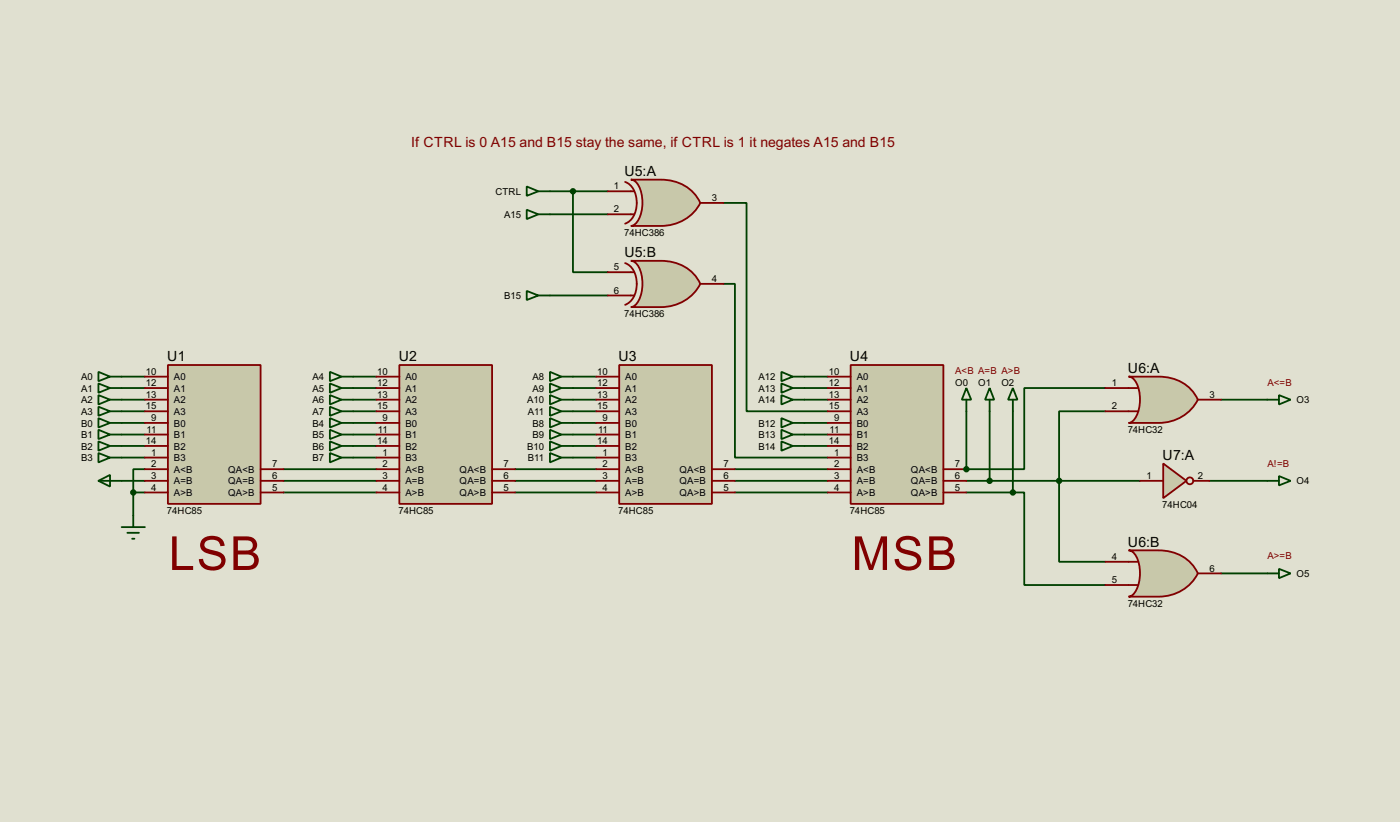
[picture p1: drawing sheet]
<svg xmlns="http://www.w3.org/2000/svg" width="307mm" height="180mm" viewBox="0 0 307 180" stroke-linecap="round" stroke-linejoin="round" font-family="sans-serif">
<path d="M0 0h307.3v180.3h-307.3z" fill="#e0e0d0"/>
<g fill="none" stroke="#004000" stroke-width=".4">
<path d="M120.7 42h12.7M120.7 47h12.7M125.8 42v17.7h7.6M158.8 44.5h5.1v45.7h17.8M120.7 64.8h12.7M158.8 62.3h2.5v38.1h20.4M26.7 82.6h5.1M26.7 85.1h5.1M26.7 87.7h5.1M26.7 90.2h5.1M26.7 92.8h5.1M26.7 95.3h5.1"/>
<path d="M26.7 97.8h5.1M77.5 82.6h5.1M77.5 85.1h5.1M77.5 87.7h5.1M77.5 90.2h5.1M77.5 92.8h5.1M77.5 95.3h5.1M77.5 97.8h5.1M125.8 82.6h5.1M125.8 85.1h5.1M125.8 87.7h5.1M125.8 90.2h5.1"/>
<path d="M125.8 92.8h5.1M125.8 95.3h5.1M125.8 97.8h5.1M176.6 82.6h5.1M176.6 85.1h5.1M176.6 87.7h5.1M176.6 92.8h5.1M176.6 95.3h5.1M176.6 97.8h5.1M242.6 90.2h-10.1v15.3M242.6 85.1h-17.8v17.8h-12.7M268 87.7h10.2"/>
<path d="M26.7 105.5h5.1M26.7 100.4h5.1M29.3 108h2.5M29.3 108v5.1M31.8 102.9h-2.5v5.1M62.3 102.9h20.3M62.3 105.5h20.3M62.3 108h20.3M77.5 100.4h5.1M113.1 102.9h17.8M113.1 105.5h17.8M113.1 108h17.8"/>
<path d="M125.8 100.4h5.1M161.3 102.9h20.4M161.3 105.5h20.4M161.3 108h20.4M232.5 105.5v17.7h10.1M232.5 105.5h17.7M265.5 105.5h12.7M268 125.8h10.2"/>
</g>
<circle cx="212.1" cy="102.9" r=".2" fill="#004000"/>
<path d="M212.1 90.2v12.7M217.2 90.2v15.3M222.3 90.2v17.8M212.1 105.5h20.4M212.1 108h10.2M222.3 108h2.5v20.3h17.8" fill="none" stroke="#004000" stroke-width=".4"/>
<path d="M36.9 80.1h20.3v30.4h-20.3z" fill="#c8c8aa" stroke="#800000" stroke-width=".4"/>
<g fill="none" stroke="#800000" stroke-width=".4">
<path d="M31.8 82.6h5.1M31.8 85.1h5.1M31.8 87.7h5.1M31.8 90.2h5.1M31.8 92.8h5.1M31.8 95.3h5.1M31.8 97.8h5.1M31.8 100.4h5.1M31.8 102.9h5.1M31.8 105.5h5.1M31.8 108h5.1M57.2 102.9h5.1"/>
<path d="M57.2 105.5h5.1M57.2 108h5.1"/>
</g>
<path d="M87.7 80.1h20.3v30.4h-20.3z" fill="#c8c8aa" stroke="#800000" stroke-width=".4"/>
<g fill="none" stroke="#800000" stroke-width=".4">
<path d="M82.6 82.6h5.1M82.6 85.1h5.1M82.6 87.7h5.1M82.6 90.2h5.1M82.6 92.8h5.1M82.6 95.3h5.1M82.6 97.8h5.1M82.6 100.4h5.1M82.6 102.9h5.1M82.6 105.5h5.1M82.6 108h5.1M108 102.9h5.1"/>
<path d="M108 105.5h5.1M108 108h5.1"/>
</g>
<path d="M135.9 80.1h20.4v30.4h-20.4z" fill="#c8c8aa" stroke="#800000" stroke-width=".4"/>
<g fill="none" stroke="#800000" stroke-width=".4">
<path d="M130.9 82.6h5M130.9 85.1h5M130.9 87.7h5M130.9 90.2h5M130.9 92.8h5M130.9 95.3h5M130.9 97.8h5M130.9 100.4h5M130.9 102.9h5M130.9 105.5h5M130.9 108h5M156.3 102.9h5"/>
<path d="M156.3 105.5h5M156.3 108h5"/>
</g>
<path d="M186.7 80.1h20.4v30.4h-20.4z" fill="#c8c8aa" stroke="#800000" stroke-width=".4"/>
<g fill="none" stroke="#800000" stroke-width=".4">
<path d="M181.7 82.6h5M181.7 85.1h5M181.7 87.7h5M181.7 90.2h5M181.7 92.8h5M181.7 95.3h5M181.7 97.8h5M181.7 100.4h5M181.7 102.9h5M181.7 105.5h5M181.7 108h5M207.1 102.9h5"/>
<path d="M207.1 105.5h5M207.1 108h5"/>
</g>
<g fill="none" stroke="#004000" stroke-width=".4">
<path d="M115.6 40.9l2.6 1.1-2.6 1zM118.2 42h2.5M21.6 81.6l2.6 1-2.6 1zM21.6 84.1l2.6 1-2.6 1.1zM21.6 86.7l2.6 1-2.6 1zM21.6 89.2l2.6 1-2.6 1zM21.6 91.7l2.6 1.1-2.6 1zM21.6 94.3l2.6 1-2.6 1zM21.6 96.8l2.6 1-2.6 1.1zM21.6 99.4l2.6 1-2.6 1zM24.2 82.6h2.5M24.2 85.1h2.5"/>
<path d="M24.2 87.7h2.5M24.2 90.2h2.5M24.2 92.8h2.5M24.2 95.3h2.5M24.2 97.8h2.5M72.4 81.6l2.6 1-2.6 1zM72.4 84.1l2.6 1-2.6 1.1zM72.4 86.7l2.6 1-2.6 1zM72.4 89.2l2.6 1-2.6 1zM72.4 91.7l2.6 1.1-2.6 1zM72.4 94.3l2.6 1-2.6 1zM72.4 96.8l2.6 1-2.6 1.1z"/>
<path d="M72.4 99.4l2.6 1-2.6 1zM75 82.6h2.5M75 85.1h2.5M75 87.7h2.5M75 90.2h2.5M75 92.8h2.5M75 95.3h2.5M75 97.8h2.5M120.7 81.6l2.5 1-2.5 1zM120.7 84.1l2.5 1-2.5 1.1zM120.7 86.7l2.5 1-2.5 1zM120.7 89.2l2.5 1-2.5 1z"/>
<path d="M120.7 91.7l2.5 1.1-2.5 1zM120.7 94.3l2.5 1-2.5 1zM120.7 96.8l2.5 1-2.5 1.1zM120.7 99.4l2.5 1-2.5 1zM123.2 82.6h2.6M123.2 85.1h2.6M123.2 87.7h2.6M123.2 90.2h2.6M123.2 92.8h2.6M123.2 95.3h2.6M123.2 97.8h2.6M171.5 81.6l2.5 1-2.5 1z"/>
<path d="M171.5 84.1l2.5 1-2.5 1.1zM171.5 86.7l2.5 1-2.5 1zM171.5 91.7l2.5 1.1-2.5 1zM171.5 94.3l2.5 1-2.5 1zM171.5 96.8l2.5 1-2.5 1.1zM174 82.6h2.6M174 85.1h2.6M174 87.7h2.6M174 92.8h2.6M174 95.3h2.6M174 97.8h2.6M21.6 105.5l2.6-1.3v2.5z"/>
<path d="M21.6 105.5h5.1M24.2 100.4h2.5M26.7 115.6h5.1M28 116.9h2.5M29 118.2h.5M29.3 113.1v2.5M75 100.4h2.5M123.2 100.4h2.6"/>
</g>
<circle cx="29.2" cy="108" r=".5" fill="#004000" stroke="#004000" stroke-width=".4"/>
<path d="M138.5 39.4h6.6a9.2 9.2 0 0 1 8.6 5.1 9.5 9.5 0 0 1-8.6 5.1h-6.6a3.4 3.4 0 0 0 2.3-3.2 7.4 7.4 0 0 0-1.4-6.6z" fill-rule="evenodd" fill="#c8c8aa" stroke="#800000" stroke-width=".4"/>
<path d="M137.2 39.9a5.1 5.1 0 0 1 2.4 6.2 4 4 0 0 1-2.4 3M133.4 42h5.8M133.4 47h5.8M153.7 44.5h5.1" fill="none" stroke="#800000" stroke-width=".4"/>
<path d="M138.5 57.2h6.6a9.2 9.2 0 0 1 8.6 5.1 9.5 9.5 0 0 1-8.6 5.1h-6.6a3.4 3.4 0 0 0 2.3-3.2 7.3 7.3 0 0 0-1.4-6.6z" fill-rule="evenodd" fill="#c8c8aa" stroke="#800000" stroke-width=".4"/>
<path d="M133.4 59.7h5.8M137.2 57.7a5.1 5.1 0 0 1 2.4 6.2 4 4 0 0 1-2.4 3M133.4 64.8h5.8M153.7 62.3h5.1" fill="none" stroke="#800000" stroke-width=".4"/>
<circle cx="125.7" cy="42" r=".5" fill="#004000" stroke="#004000" stroke-width=".4"/>
<path d="M115.6 46l2.6 1-2.6 1.1zM118.2 47h2.5M115.6 63.8l2.6 1-2.6 1zM118.2 64.8h2.5" fill="none" stroke="#004000" stroke-width=".4"/>
<path d="M247.7 82.6h6.6a9.1 9.1 0 0 1 8.6 5.1 9.5 9.5 0 0 1-8.6 5.1h-6.6a3.5 3.5 0 0 0 2.3-3.2 7.3 7.3 0 0 0-1.4-6.6z" fill-rule="evenodd" fill="#c8c8aa" stroke="#800000" stroke-width=".4"/>
<path d="M242.6 85.1h7.1M242.6 90.2h7.1M262.9 87.7h5.1" fill="none" stroke="#800000" stroke-width=".4"/>
<path d="M247.7 120.7h6.6a9.1 9.1 0 0 1 8.6 5.1 9.5 9.5 0 0 1-8.6 5.1h-6.6a3.5 3.5 0 0 0 2.3-3.2 7.3 7.3 0 0 0-1.4-6.6z" fill-rule="evenodd" fill="#c8c8aa" stroke="#800000" stroke-width=".4"/>
<path d="M242.6 123.2h7.1M242.6 128.3h7.1M262.9 125.8h5.1" fill="none" stroke="#800000" stroke-width=".4"/>
<path d="M255.3 101.7l5.1 3.8-5.1 3.8z" fill="#c8c8aa" stroke="#800000" stroke-width=".4"/>
<g fill="none" stroke="#800000" stroke-width=".4">
<path d="M250.2 105.5h5.1M261.9 105.5h3.6"/>
<circle cx="261.1" cy="105.5" r=".75"/>
</g>
<g fill="#004000" stroke="#004000" stroke-width=".4">
<circle cx="232.4" cy="105.5" r=".5"/>
<circle cx="212.1" cy="102.9" r=".5"/>
<circle cx="217.2" cy="105.5" r=".5"/>
<circle cx="222.3" cy="108" r=".5"/>
</g>
<path d="M212.1 85.1l1.1 2.6h-2.1zM212.1 87.7v2.5M217.2 85.1l1 2.6h-2zM217.2 87.7v2.5M222.3 85.1l1 2.6h-2zM222.3 87.7v2.5M278.2 87.7h2.5M280.7 86.7l2.6 1-2.6 1zM278.2 105.5h2.5M280.7 104.4l2.6 1.1-2.6 1zM278.2 125.8h2.5M280.7 124.8l2.6 1-2.6 1z" fill="none" stroke="#004000" stroke-width=".4"/>
<g font-size="11.5" fill="#800000">
<text x="37" y="125">LSB</text>
<text x="186.9" y="125">MSB</text>
</g>
<text font-size="3.5" fill="#800000" x="90.3" y="32.1">If CTRL is 0 A15 and B15 stay the same, if CTRL is 1 it negates A15 and B15</text>
<g font-size="3.5">
<text x="137.1" y="38.6">U5:A</text>
<text x="137.1" y="56.4">U5:B</text>
<text x="36.7" y="79.3">U1</text>
<text x="87.5" y="79.3">U2</text>
<text x="135.8" y="79.3">U3</text>
<text x="186.6" y="79.3">U4</text>
<text x="247.6" y="81.8">U6:A</text>
<text x="255.2" y="100.9">U7:A</text>
<text x="247.6" y="119.9">U6:B</text>
</g>
<g font-size="2.4">
<text x="134.8" y="41.6">1</text>
<text x="108.7" y="42.7">CTRL</text>
<text x="110.6" y="47.8">A15</text>
<text x="134.8" y="46.6">2</text>
<text x="156.3" y="44.1">3</text>
<text x="137" y="51.8">74HC386</text>
<text x="134.8" y="59.3">5</text>
<text x="110.6" y="65.6">B15</text>
<text x="134.8" y="64.4">6</text>
<text x="156.3" y="61.9">4</text>
<text x="137" y="69.5">74HC386</text>
<text x="17.8" y="83.4">A0</text>
<text x="32" y="82.2">10</text>
<text x="38.2" y="83.4">A0</text>
<text x="68.6" y="83.4">A4</text>
<text x="82.8" y="82.2">10</text>
<text x="89" y="83.4">A0</text>
<text x="116.8" y="83.4">A8</text>
<text x="131.1" y="82.2">10</text>
<text x="137.2" y="83.4">A0</text>
<text x="166.5" y="83.4">A12</text>
<text x="181.9" y="82.2">10</text>
<text x="188" y="83.4">A0</text>
<text x="17.8" y="85.9">A1</text>
<text x="17.8" y="88.5">A2</text>
<text x="32" y="84.7">12</text>
<text x="32" y="87.3">13</text>
<text x="32" y="89.8">15</text>
<text x="38.2" y="85.9">A1</text>
<text x="38.2" y="88.5">A2</text>
<text x="68.6" y="85.9">A5</text>
<text x="68.6" y="88.5">A6</text>
<text x="82.8" y="84.7">12</text>
<text x="82.8" y="87.3">13</text>
<text x="82.8" y="89.8">15</text>
<text x="89" y="85.9">A1</text>
<text x="89" y="88.5">A2</text>
<text x="115.7" y="88.5">A10</text>
<text x="116.8" y="85.9">A9</text>
<text x="131.1" y="84.7">12</text>
<text x="131.1" y="87.3">13</text>
<text x="131.1" y="89.8">15</text>
<text x="137.2" y="85.9">A1</text>
<text x="137.2" y="88.5">A2</text>
<text x="166.5" y="85.9">A13</text>
<text x="166.5" y="88.5">A14</text>
<text x="181.9" y="84.7">12</text>
<text x="181.9" y="87.3">13</text>
<text x="181.9" y="89.8">15</text>
<text x="188" y="85.9">A1</text>
<text x="188" y="88.5">A2</text>
<text x="209.6" y="84.7">O0</text>
<text x="214.7" y="84.7">O1</text>
<text x="219.8" y="84.7">O2</text>
<text x="244" y="84.7">1</text>
<text x="244" y="89.8">2</text>
<text x="265.5" y="87.3">3</text>
<text x="284.5" y="88.5">O3</text>
<text x="17.8" y="91">A3</text>
<text x="17.8" y="93.6">B0</text>
<text x="32.2" y="94.9">11</text>
<text x="33.2" y="92.4">9</text>
<text x="38.2" y="91">A3</text>
<text x="38.2" y="93.6">B0</text>
<text x="68.6" y="91">A7</text>
<text x="68.6" y="93.6">B4</text>
<text x="83" y="94.9">11</text>
<text x="84" y="92.4">9</text>
<text x="89" y="91">A3</text>
<text x="89" y="93.6">B0</text>
<text x="115.8" y="91">A11</text>
<text x="116.8" y="93.6">B8</text>
<text x="131.3" y="94.9">11</text>
<text x="132.3" y="92.4">9</text>
<text x="137.2" y="91">A3</text>
<text x="137.2" y="93.6">B0</text>
<text x="166.5" y="93.6">B12</text>
<text x="182" y="94.9">11</text>
<text x="183.1" y="92.4">9</text>
<text x="188" y="91">A3</text>
<text x="188" y="93.6">B0</text>
<text x="247.5" y="95">74HC32</text>
<text x="17.8" y="96.1">B1</text>
<text x="17.8" y="98.6">B2</text>
<text x="17.8" y="101.2">B3</text>
<text x="32" y="97.4">14</text>
<text x="33.2" y="100">1</text>
<text x="38.2" y="96.1">B1</text>
<text x="38.2" y="98.6">B2</text>
<text x="38.2" y="101.2">B3</text>
<text x="68.6" y="96.1">B5</text>
<text x="68.6" y="98.6">B6</text>
<text x="68.6" y="101.2">B7</text>
<text x="82.8" y="97.4">14</text>
<text x="84" y="100">1</text>
<text x="89" y="96.1">B1</text>
<text x="89" y="98.6">B2</text>
<text x="89" y="101.2">B3</text>
<text x="115.7" y="98.6">B10</text>
<text x="115.8" y="101.2">B11</text>
<text x="116.8" y="96.1">B9</text>
<text x="131.1" y="97.4">14</text>
<text x="132.3" y="100">1</text>
<text x="137.2" y="96.1">B1</text>
<text x="137.2" y="98.6">B2</text>
<text x="137.2" y="101.2">B3</text>
<text x="166.5" y="96.1">B13</text>
<text x="166.5" y="98.6">B14</text>
<text x="181.9" y="97.4">14</text>
<text x="183.1" y="100">1</text>
<text x="188" y="96.1">B1</text>
<text x="188" y="98.6">B2</text>
<text x="188" y="101.2">B3</text>
<text x="33.2" y="102.5">2</text>
<text x="33.2" y="105.1">3</text>
<text x="33.2" y="107.6">4</text>
<text x="38.2" y="103.7">A&lt;B</text>
<text x="38.2" y="106.3">A=B</text>
<text x="50.1" y="103.7">QA&lt;B</text>
<text x="50.1" y="106.3">QA=B</text>
<text x="59.7" y="102.5">7</text>
<text x="59.7" y="105.1">6</text>
<text x="59.7" y="107.6">5</text>
<text x="84" y="102.5">2</text>
<text x="84" y="105.1">3</text>
<text x="84" y="107.6">4</text>
<text x="89" y="103.7">A&lt;B</text>
<text x="89" y="106.3">A=B</text>
<text x="100.9" y="103.7">QA&lt;B</text>
<text x="100.9" y="106.3">QA=B</text>
<text x="110.5" y="102.5">7</text>
<text x="110.5" y="105.1">6</text>
<text x="110.5" y="107.6">5</text>
<text x="132.3" y="102.5">2</text>
<text x="132.3" y="105.1">3</text>
<text x="132.3" y="107.6">4</text>
<text x="137.2" y="103.7">A&lt;B</text>
<text x="137.2" y="106.3">A=B</text>
<text x="149.1" y="103.7">QA&lt;B</text>
<text x="149.1" y="106.3">QA=B</text>
<text x="158.8" y="102.5">7</text>
<text x="158.8" y="105.1">6</text>
<text x="158.8" y="107.6">5</text>
<text x="183.1" y="102.5">2</text>
<text x="183.1" y="105.1">3</text>
<text x="183.1" y="107.6">4</text>
<text x="188" y="103.7">A&lt;B</text>
<text x="188" y="106.3">A=B</text>
<text x="199.9" y="103.7">QA&lt;B</text>
<text x="199.9" y="106.3">QA=B</text>
<text x="209.6" y="102.5">7</text>
<text x="209.6" y="105.1">6</text>
<text x="209.6" y="107.6">5</text>
<text x="251.6" y="105.1">1</text>
<text x="262.9" y="105.1">2</text>
<text x="284.5" y="106.3">O4</text>
<text x="36.7" y="112.7">74HC85</text>
<text x="38.2" y="108.8">A&gt;B</text>
<text x="50.1" y="108.8">QA&gt;B</text>
<text x="87.5" y="112.7">74HC85</text>
<text x="89" y="108.8">A&gt;B</text>
<text x="100.9" y="108.8">QA&gt;B</text>
<text x="135.7" y="112.7">74HC85</text>
<text x="137.2" y="108.8">A&gt;B</text>
<text x="149.1" y="108.8">QA&gt;B</text>
<text x="186.5" y="112.7">74HC85</text>
<text x="188" y="108.8">A&gt;B</text>
<text x="199.9" y="108.8">QA&gt;B</text>
<text x="255.1" y="111.5">74HC04</text>
<text x="244" y="122.8">4</text>
<text x="265.5" y="125.4">6</text>
<text x="244" y="127.9">5</text>
<text x="284.5" y="126.6">O5</text>
<text x="247.5" y="133.1">74HC32</text>
</g>
<g font-size="2.4" fill="#800000">
<text x="209.6" y="82.1">A&lt;B A=B A&gt;B</text>
<text x="278.2" y="84.6">A&lt;=B</text>
<text x="278.2" y="102.4">A!=B</text>
<text x="278.2" y="122.7">A&gt;=B</text>
</g>
</svg>
